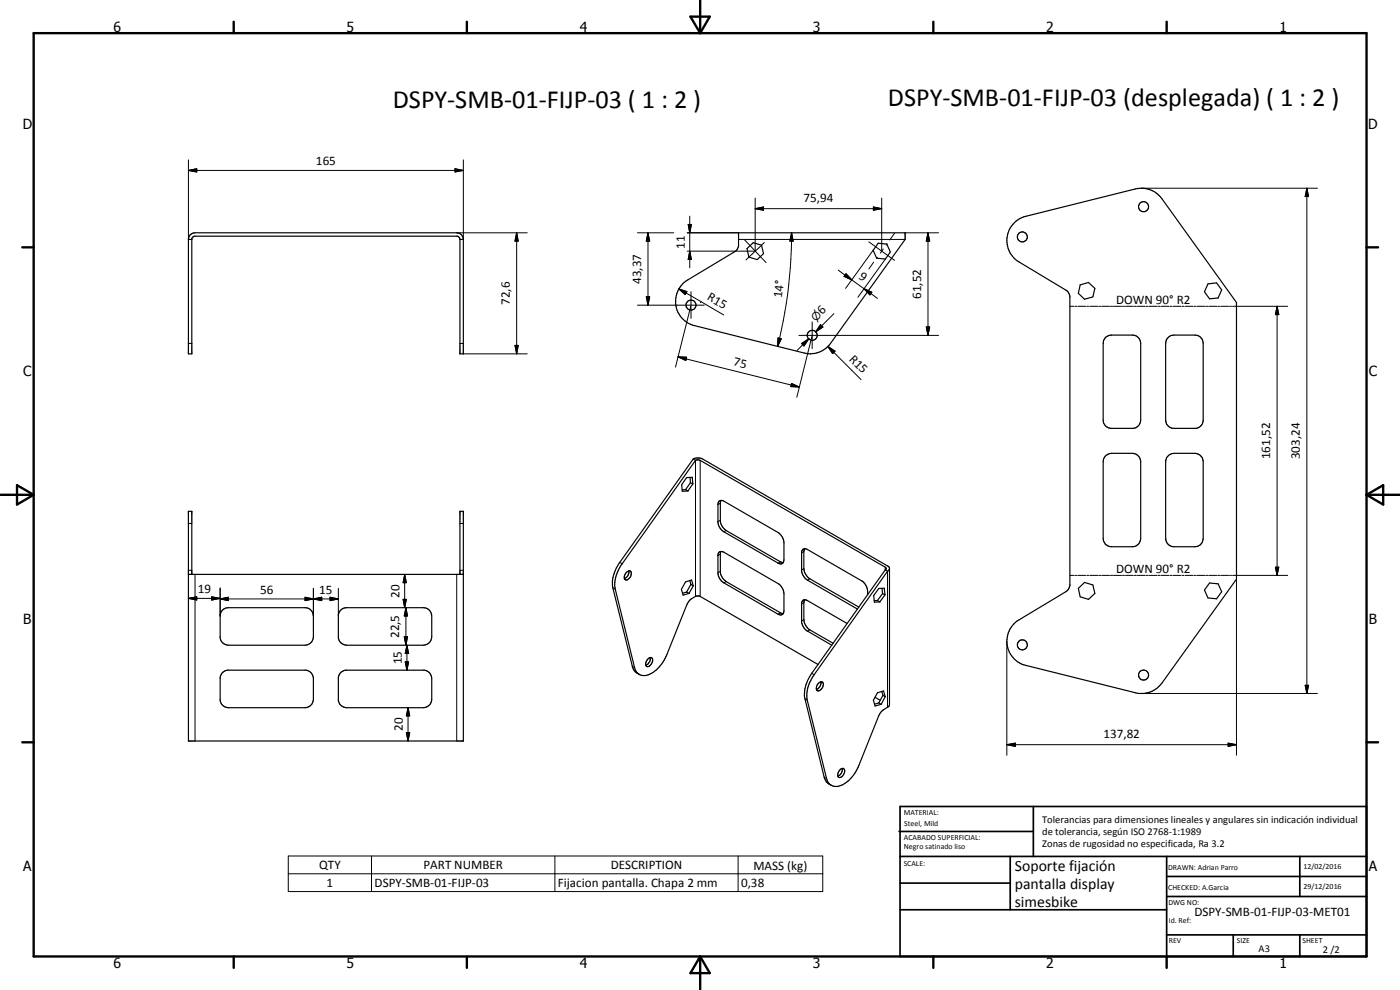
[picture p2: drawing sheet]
<svg xmlns="http://www.w3.org/2000/svg" width="420mm" height="297mm" viewBox="0 0 420 297" stroke-linecap="round" stroke-linejoin="round" font-family="sans-serif">
<g fill="none" stroke="#000" stroke-width=".35">
<path d="M56.5 71.8v34.4h1.1v-34.6l.5-.6 79.2-.1 .5 .3 .2 .6M56.5 71.8h1.1M56.5 71.8a2 2 0 0 1 2-2h78.6a2 2 0 0 1 2 2M138 71.8v34.4h1.1v-34.4M138 71.8h1.1M224.2 74.6l1.8-1.8 2.5 .8 .6 2.5-1.9 1.8-2.5-.8zM263.6 73l2.5 .2 1.1 2.4-1.5 2.1-2.6-.2-1.1-2.4zM304.4 66.8l1.1-.8 1.7-.9 33.6-8.4a7.6 7.6 0 0 1 7.9 2.9l22.4 31.2v83l-22.4 31.2a7.5 7.5 0 0 1-7.9 2.9l-32.9-8.3a7.5 7.5 0 0 1-5.6-6.1 7.5 7.5 0 0 1 3.5-7.5l14.1-8.5 .8-.7 .4-1v-87l-.9-1.6-14.4-8.6a7.5 7.5 0 0 1-1.4-11.8zM204.8 85.2l1.6-1.2 14.4-8.6 .4-.6 .4-1v-4h50v2l-22.4 31.2a7.4 7.4 0 0 1-7.9 2.9l-32.9-8.2a7.5 7.5 0 0 1-3.6-12.5zM324.2 85.5l2.5-.7 1.9 1.7-.6 2.6-2.5 .7-1.9-1.8zM362.5 85.2l2.6-.3 1.5 2.1-1 2.4-2.6 .3-1.5-2.2zM331.7 101.4l.9-.6 1-.3h6.2a2.51 2.51 0 0 1 2.5 2.5v23a2.57 2.57 0 0 1-2.1 2.5h-7a2.47 2.47 0 0 1-2.1-2.5v-23l.1-.7z"/>
<path d="M350.5 101.4l.8-.6 1-.3h6.3a2.44 2.44 0 0 1 2.5 2.5v23a2.57 2.57 0 0 1-2.2 2.5h-6.9a2.57 2.57 0 0 1-2.2-2.5v-23l.2-1zM208.1 137.7l.8-.3h1.1l.9 .3 55.7 32.2 .3 .4v41.3l-.2 .4-2 1.3-.8 1.1-6.1 15.3a9.7 9.7 0 0 1-6.5 6.3 2.89 2.89 0 0 1-3.2-2.4l-5.8-23.5a10.1 10.1 0 0 1 2-7.7l22-31M208.1 137.7l-22.1 31a10.8 10.8 0 0 0-2.1 7.7l5.9 23.5a3.3 3.3 0 0 0 2 2.5M208.1 137.7l.6 .4M208.7 138.1l-22 31.1a10.1 10.1 0 0 0-2.1 7.6l5.8 23.5a3.1 3.1 0 0 0 5.1 1.8 11.8 11.8 0 0 0 4.6-5.7l6-14.9 .6-1 .9-.9a2.51 2.51 0 0 1 2.2-.8l35.7 20.6M208.7 138.1l.6-.1 .8 .1 55.6 32.1 .3 .3-.3 .5M331.7 136.9l.9-.6 1-.3h6.2a2.59 2.59 0 0 1 2.5 2.6v22.9a2.52 2.52 0 0 1-2.5 2.5h-6.2a2.44 2.44 0 0 1-2.5-2.5v-22.9l.1-.8zM350.5 136.9l.8-.6 1-.3h6.3a2.52 2.52 0 0 1 2.5 2.6v22.9a2.44 2.44 0 0 1-2.5 2.5h-6.3a2.51 2.51 0 0 1-2.5-2.5v-22.9l.2-1.1zM205.8 146.9l.6 .4M205.8 146.9l-1 .1M207.1 143.3l.1 1.5M207.2 144.8l.7 .4"/>
<path d="M207.2 144.8l-1.4 2.1M207.9 145.2l-1.5 2.1M207.9 145.2l-.1-2-1.7 .1-1.5 2.1 .2 2 1.6-.1M215.7 150.5l.6-.3 .9 .2 16.3 9.4a4.1 4.1 0 0 1 1.8 3.1v5a1.09 1.09 0 0 1-.6 1.2 1.09 1.09 0 0 1-1.2-.1l-16.3-9.4a3.8 3.8 0 0 1-1.7-2.8v-5.7zM216.4 150.2l-.2 .5v5.7a4.1 4.1 0 0 0 1.7 2.8l16.3 9.4 .8 .2M56.5 172.3h82.6M57.6 172.3v-18.9h-1.1v68.9h82.6v-68.9h-1.1v18.9M188 171.7l1-.4a1.7 1.7 0 0 1-.8 2.7h-.2a1.05 1.05 0 0 1-.3-1.8zM188.7 171.3a2.22 2.22 0 0 1-1.3 2.3M206.1 177.6l.7 .5M206.1 177.6l-1.3 .4M207 174.2l.3 1.1"/>
<path d="M207.3 175.3l.8 .5M207.3 175.3l-1.2 2.3M208.1 175.8l-.6-1.8-1.8 .6-1.2 2.2 .5 1.8 1.8-.5M208.1 175.8l-1.3 2.3M215.7 165.8l.6-.3 .9 .2 16.3 9.4a4.2 4.2 0 0 1 1.8 3v5.2a1.09 1.09 0 0 1-.6 1.1 1.09 1.09 0 0 1-1.2-.1l-16.3-9.4a3.8 3.8 0 0 1-1.7-2.8v-5.7zM216.4 165.5l-.2 .5v6a4.2 4.2 0 0 0 1.7 2.5l16.5 9.5 .6 .1M241.5 164.6l-.3 .9v5.1a4.2 4.2 0 0 0 1.8 3.1l14.8 8.5M241.5 180l-.3 .8v5.1a4.2 4.2 0 0 0 1.8 3.1l7 4M260.4 178.5v-1.2a4.2 4.2 0 0 0-1.8-3l-16.3-9.4a1.06 1.06 0 0 0-1.1-.2 1.06 1.06 0 0 0-.6 .9v5.7a4 4 0 0 0 1.7 2.8l15 8.7M264.7 176.5l.2 1.6M264.9 178.1l-1.6 2.1M264.9 178.1l.7 .4"/>
<path d="M265.6 178.5l-1.5 2.1M265.6 178.5l-.2-2-1.7 .1-1.5 2.1 .2 2 1.7-.1M265.7 171l-22.1 31a9.7 9.7 0 0 0-2 7.7l5.7 23.5a3.2 3.2 0 0 0 2.2 2.4M265.7 171l.6 .4M266.9 170.7l-.6 .7M323.6 176.5l1.9-1.7 2.5 .7 .6 2.6-1.9 1.7-2.5-.7zM363 174.9l2.6 .3 1 2.3-1.5 2.2-2.6-.3-1-2.4zM66.9 182.9l.9-.5 .7-.1h23.1a2.52 2.52 0 0 1 2.5 2.5v6.3a2.59 2.59 0 0 1-2.5 2.5h-23.1a2.58 2.58 0 0 1-2.4-2.2v-7zM102.1 183.2l.9-.7 1-.2h23a2.51 2.51 0 0 1 2.6 2.5v6.3a2.59 2.59 0 0 1-2.6 2.5h-23a2.57 2.57 0 0 1-2.5-2.2v-7zM194.4 197.7a.76 .76 0 0 1 .8-.4 .76 .76 0 0 1 .7 .5 1.94 1.94 0 0 1-1.7 2.2l-.4-.3a1.76 1.76 0 0 1 .6-2zM195.1 197.3l-.2 1.2-.5 .8-.6 .3M254.2 187.1l-11.9-6.9a1.06 1.06 0 0 0-1.1-.2 1.06 1.06 0 0 0-.6 .9v6a3.9 3.9 0 0 0 1.7 2.5l7.3 4.2"/>
<path d="M263.3 180.2l.8 .4M263.3 180.2h-.9M66.7 201.9l1.5-.8h23.7a2.57 2.57 0 0 1 2.2 2.5v6.2a2.59 2.59 0 0 1-2.5 2.5h-23.1a2.58 2.58 0 0 1-2.4-2.1v-7zM102.1 201.9l1.6-.8h23.7a2.57 2.57 0 0 1 2.2 2.5v6.2a2.59 2.59 0 0 1-2.6 2.5h-23a2.57 2.57 0 0 1-2.5-2.1v-7zM245.4 205.2l1.1-.6a.92 .92 0 0 1 .4 1.5l-.7 .9-.8 .3a1.28 1.28 0 0 1 0-2.1zM246.3 204.6a2.08 2.08 0 0 1-1.3 2.3M262.6 209.2l1.5 .9M263.7 210.9l-1.2 .4M263.7 210.9l.7 .4M264.6 207.5l.4 1.1M265 208.6l-1.3 2.3M265 208.6l.7 .4"/>
<path d="M265.7 209l-.5-1.7-1.9 .6-1.2 2.2 .5 1.7 1.8-.5M265.7 209l-1.3 2.3M252 231a.77 .77 0 0 1 .9-.4 .77 .77 0 0 1 .6 .7 1.78 1.78 0 0 1-1.8 1.9l-.1-.1a1.71 1.71 0 0 1 .4-2.1zM252.8 230.5a2.14 2.14 0 0 1-1.4 2.4"/>
<circle cx="306.8" cy="71.1" r="1.51"/>
<circle cx="343.2" cy="62" r="1.52"/>
<circle cx="207.4" cy="91.5" r="1.49"/>
<circle cx="243.8" cy="100.6" r="1.49"/>
<circle cx="306.8" cy="193.5" r="1.5"/>
<circle cx="343.2" cy="202.6" r="1.51"/>
</g>
<g fill="none" stroke="#000" stroke-width=".3">
<path d="M56.5 51.1l2.5-.5v1zM56.5 51.1h82.6M56.5 48v23.8M136.6 50.6l2.5 .5-2.5 .5zM139.1 48v23.8M226.6 59.4v15.8M264.6 59.4v15.8M342.6 56.5h52.8M392.2 56.5l.5 2.5h-1zM392.2 56.5v151.6M137.1 69.8h21.1M155.1 69.8l.4 2.5h-1z"/>
<path d="M155.1 69.8v36.4M191.3 69.8h10.9M194.5 69.8l.5 2.5h-1zM194.5 69.8v21.8M206.2 69.8h15.4M206.2 75.4h20.3M206.5 67.4h1l-.5 2.4zM207 75.4l.5 2.5h-1zM207 64.9v15.4M221.6 71.8h50M223.4 71.9l6.5 6.9M226.6 62.6l2.5-.5v1z"/>
<path d="M226.6 62.6h38M229.4 72.8l-5.5 5.2M237.6 69.8l.4 2.5h-.9zM237.6 69.8a139.4 139.4 0 0 1-4.2 34.1M260.8 72.6l7.7 5.5M262 75.1l-8.2 11.4M262.1 62.1l2.5 .5-2.5 .5zM262.2 78.7l-1.4 2M263.3 77.2l-.2 .3M265.1 74.7l-.9 1.2M265.7 77.7l-8.2 11.5M266.2 73.2l-.3 .3"/>
<path d="M268.5 70l-1.5 2M271.6 69.8h10.1M278.5 69.8l.5 2.5h-1zM278.5 69.8v30.8M191.3 91.6h20.1M194 89h1l-.5 2.6zM203.7 86.7l2.5 .8-.6 .9zM203.7 86.7l6.6 3.7M207.3 91.9l-4.6 18.3M207.4 87.5v8M210.3 90.4h.1M210.3 90.4l6.9 4.1"/>
<path d="M243.7 96.6v8M246.2 97.4l.8 .7-2.2 1.5zM250.3 94.1l-5.5 5.5M251.6 81.1l4 2.9M253.9 82.1l1.7 1.9-2.3-1.1zM255.6 84l3.7 2.6M259.3 86.6l2.4 1.1-.6 .8zM259.3 86.6l4 2.9M278 98.1h1l-.5 2.5zM321.1 91.9h1.2M322.6 91.9h.6M323.5 91.9h2.3"/>
<path d="M326.2 91.9h.5M327.1 91.9h2.3M329.7 91.9h.6M330.6 91.9h2.4M333.3 91.9h.6M334.2 91.9h2.4M336.9 91.9h.6M337.8 91.9h2.3M340.4 91.9h.6M341.3 91.9h2.4M344 91.9h.6M344.9 91.9h2.4"/>
<path d="M347.6 91.9h.6M348.5 91.9h2.3M351.1 91.9h.6M352 91.9h2.4M354.7 91.9h.6M355.6 91.9h2.4M358.3 91.9h.6M359.2 91.9h2.4M361.9 91.9h.5M362.7 91.9h2.5M365.5 91.9h.5M366.3 91.9h2.4"/>
<path d="M369 91.9h.6M369.9 91.9h16.5M383.3 91.9l.5 2.5h-1zM383.3 91.9v80.7M56.5 103h1.1M138 103h1.1M139.1 106.2h19.1M154.5 103.6h1l-.4 2.6zM203.5 107.1l2.6 .1-.3 1zM203.5 107.1l36.4 9M233.5 101.4l1 .2-1.1 2.3zM237.6 115.1l2.3 1-2.5-.1z"/>
<path d="M239.8 100.6h41.9M240.6 103.1l2.1-1.5-1.4 2.2zM242.7 101.6l-3.5 3.6M243.3 102.5l-4.2 16.7M243.7 101l-.4 1.4M248.4 103.9l2.2 1.5-.7 .7zM248.4 103.9l10 10M208.7 138.1v40.8M210.1 138.1v40.8M56.5 157.1h1.1M138 157.1h1.1M216.2 151l-.7 .4"/>
<path d="M216.2 156.1l-.7 .4M217.9 159.2l-.7 .4M56.5 179.5l2.5-.4v.9zM56.5 171.1h1.1M56.5 179.5h9.6M58.5 172.3v50M63.5 179.1l2.6 .4-2.6 .5zM66.1 179.7l2.4-.5v1zM66.1 179.7h35.4M66.1 176.4v8.4M91.6 179.2l2.5 .5-2.5 .5zM91.6 179.2l5 1v-1l-5 1z"/>
<path d="M94.1 179.7l2.5-.5v1zM94.1 176.5v8.3M99 179.2l2.5 .5-2.5 .5zM101.5 176.5v8.3M121 179.8h1l-.6 2.5zM121.4 172.3l.6 2.5h-1zM121.4 172.3v10M137.1 172.3v50M138 171.1h1.1M183.9 176.4l.7 .4M186 168.7l.7 .5M216.2 171.4l-.7 .4"/>
<path d="M216.2 166.3l-.7 .4M217.9 174.5l-.7 .4M234.2 168.6l-.7 .4M241.2 170.6l-.6 .4M241.2 165.5l-.6 .4M243 173.7l-.7 .4M265.7 170.2v.8M266.3 171.4v40.8M321.1 172.6h1.2M322.6 172.6h.6M323.5 172.6h2.3M326.2 172.6h.5"/>
<path d="M327.1 172.6h2.3M329.7 172.6h.6M330.6 172.6h2.4M333.3 172.6h.6M334.2 172.6h2.4M336.9 172.6h.6M337.8 172.6h2.3M340.4 172.6h.6M341.3 172.6h2.4M344 172.6h.6M344.9 172.6h2.4M347.6 172.6h.6"/>
<path d="M348.5 172.6h2.3M351.1 172.6h.6M352 172.6h2.4M354.7 172.6h.6M355.6 172.6h2.4M358.3 172.6h.6M359.2 172.6h2.4M361.9 172.6h.5M362.7 172.6h2.5M365.5 172.6h.5M366.3 172.6h2.4M369 172.6h.6"/>
<path d="M369.9 172.6h16.5M371.1 173.8v52.8M382.8 170.2h1l-.5 2.4zM121.3 191.1h1l-.5 2.5zM121.6 198.6h1l-.5 2.5zM121.8 182.3l.5 2.5h-1zM121.8 182.3v11.3M122.1 193.6l.5 2.5h-1zM122.1 193.6v7.5M189.8 199.9l.6 .4M234.2 183.9l-.7 .4M241.2 180.8l-.6 .4"/>
<path d="M241.2 185.9l-.6 .4M243 189l-.7 .4M302.2 192.4v34.2M122 219.8h1l-.5 2.5zM122.5 212.3l.5 2.5h-1zM122.5 212.3v10M241.6 209.7l.7 .4M243.6 202l.7 .4M342.6 208.1h52.8M391.7 205.6h1l-.5 2.5zM247.3 233.2l.8 .4M302.2 223.4l2.5-.4v.9z"/>
<path d="M302.2 223.4h68.9M368.6 223l2.5 .4-2.5 .5zM86.5 256.8h160.4v10.7h-160.4zM111.5 256.8v10.7M166.5 256.8v10.7M221.5 256.8v10.7M86.5 262.2h160.4"/>
</g>
<g fill="none" stroke="#000" stroke-width=".71">
<path d="M10.1 9.9h400v277.1h-400zM70.1 6.5v3.4M140.1 6.5v3.4M207.2 5h5.8l-2.9 4.9zM210.1 0v9.9M280.1 6.5v3.4M350.1 6.5v3.4M6.7 74.2h3.4M410.1 74.2h3.5M.1 148.5h10M5.1 145.6l5 2.9-5 2.9zM410.1 148.5h10"/>
<path d="M410.1 148.5l5-2.9v5.8zM6.7 222.7h3.4M410.1 222.7h3.5M70.1 287v3.4M140.1 287v3.4M210.1 287v10M210.1 287l2.9 5h-5.8zM280.1 287v3.4M350.1 287v3.4"/>
</g>
<g fill="none" stroke="#000" stroke-width=".51">
<path d="M269.8 249.5h40.3M270.1 242h140v45h-140zM270.1 257h140M303.2 257v16M310.1 242v15M350.1 257v30M390.1 257v12M270.1 265h33.1M270.1 273h80M350.1 269h60M350.1 263h60M350.1 280.5h60"/>
<path d="M370.1 280.5v6.5M390.1 280.5v6.5"/>
</g>
<g fill="#000">
<path d="M56.5 51.1l2.5-.5v1zM136.6 50.6l2.5 .5-2.5 .5zM392.2 56.5l.5 2.5h-1zM155.1 69.8l.4 2.5h-1zM194.5 69.8l.5 2.5h-1zM206.5 67.4h1l-.5 2.4zM207 75.4l.5 2.5h-1zM226.6 62.6l2.5-.5v1zM237.6 69.8l.4 2.5h-.9zM262.1 62.1l2.5 .5-2.5 .5zM278.5 69.8l.5 2.5h-1zM194 89h1l-.5 2.6z"/>
<path d="M203.7 86.7l2.5 .8-.6 .9zM246.2 97.4l.8 .7-2.2 1.5zM253.9 82.1l1.7 1.9-2.3-1.1zM259.3 86.6l2.4 1.1-.6 .8zM278 98.1h1l-.5 2.5zM383.3 91.9l.5 2.5h-1zM154.5 103.6h1l-.4 2.6zM203.5 107.1l2.6 .1-.3 1zM233.5 101.4l1 .2-1.1 2.3zM237.6 115.1l2.3 1-2.5-.1zM240.6 103.1l2.1-1.5-1.4 2.2zM248.4 103.9l2.2 1.5-.7 .7z"/>
<path d="M56.5 179.5l2.5-.4v.9zM66.1 179.7l2.4-.5v1zM94.1 179.7l2.5-.5v1zM121 179.8h1l-.6 2.5zM121.4 172.3l.6 2.5h-1zM382.8 170.2h1l-.5 2.4zM63.5 179.1l2.6 .4-2.6 .5zM91.6 179.2l2.5 .5-2.5 .5zM99 179.2l2.5 .5-2.5 .5zM121.3 191.1h1l-.5 2.5zM121.6 198.6h1l-.5 2.5zM121.8 182.3l.5 2.5h-1z"/>
<path d="M122.1 193.6l.5 2.5h-1zM122 219.8h1l-.5 2.5zM122.5 212.3l.5 2.5h-1zM391.7 205.6h1l-.5 2.5zM302.2 223.4l2.5-.4v.9zM368.6 223l2.5 .4-2.5 .5z"/>
</g>
<g font-size="7.9">
<text x="117.8" y="32.5">DSPY-SMB-01-FIJP-03 ( 1 : 2 )</text>
<text x="266.5" y="31.9">DSPY-SMB-01-FIJP-03 (desplegada) ( 1 : 2 )</text>
</g>
<g font-size="4.7">
<text x="304.6" y="261.2">Soporte fijación</text>
<text x="304.6" y="266.6">pantalla display</text>
<text x="304.6" y="272">simesbike</text>
</g>
<g font-size="4.2">
<text x="34" y="9.6">6</text>
<text x="104" y="9.6">5</text>
<text x="174" y="9.6">4</text>
<text x="244" y="9.6">3</text>
<text x="314" y="9.6">2</text>
<text x="384" y="9.6">1</text>
<text x="6.8" y="38.7">D</text>
<text x="410.6" y="38.7">D</text>
<text x="7" y="112.9">C</text>
<text x="410.8" y="112.9">C</text>
<text x="7" y="187.1">B</text>
<text x="410.8" y="187.1">B</text>
<text x="7" y="261.4">A</text>
<text x="410.8" y="261.4">A</text>
<text x="34" y="290.4">6</text>
<text x="104" y="290.4">5</text>
<text x="174" y="290.4">4</text>
<text x="244" y="290.4">3</text>
<text x="314" y="290.4">2</text>
<text x="384" y="290.4">1</text>
</g>
<g font-size="3.9">
<text x="94.8" y="49.6">165</text>
<text x="241.2" y="60.5">75,94</text>
<text x="205.5" y="74.6" transform="rotate(-90 205.5 74.6)">11</text>
<text x="257.6" y="83.5" transform="rotate(36 257.6 83.5)">9</text>
<text x="192.4" y="85.2" transform="rotate(-90 192.4 85.2)">43,37</text>
<text x="212" y="89.7" transform="rotate(30 212 89.7)">R15</text>
<text x="234.6" y="89.5" transform="rotate(-83 234.6 89.5)">14°</text>
<text x="276.4" y="89.7" transform="rotate(-90 276.4 89.7)">61,52</text>
<text x="153" y="91.5" transform="rotate(-90 153 91.5)">72,6</text>
<text x="246.8" y="94.6" transform="rotate(-45 246.8 94.6)">6</text>
<text x="334.9" y="91.1">DOWN 90° R2</text>
<text x="254.6" y="107.9" transform="rotate(45 254.6 107.9)">R15</text>
<text x="220" y="109.6" transform="rotate(14 220 109.6)">75</text>
<text x="381.2" y="137.8" transform="rotate(-90 381.2 137.8)">161,52</text>
<text x="390.1" y="137.8" transform="rotate(-90 390.1 137.8)">303,24</text>
<text x="334.9" y="171.9">DOWN 90° R2</text>
<text x="59.3" y="178">19</text>
<text x="78.1" y="178.2">56</text>
<text x="95.8" y="178.2">15</text>
<text x="119.9" y="179.3" transform="rotate(-90 119.9 179.3)">20</text>
<text x="119.7" y="191.4" transform="rotate(-90 119.7 191.4)">22,5</text>
<text x="120.6" y="199.3" transform="rotate(-90 120.6 199.3)">15</text>
<text x="120.9" y="219.3" transform="rotate(-90 120.9 219.3)">20</text>
<text x="331.2" y="221.4">137,82</text>
<text x="95.8" y="260.8">QTY</text>
<text x="127.1" y="260.8">PART NUMBER</text>
<text x="183.3" y="260.8">DESCRIPTION</text>
<text x="226.1" y="260.9">MASS (kg)</text>
<text x="98" y="266.1">1</text>
<text x="112.4" y="266.1">DSPY-SMB-01-FIJP-03</text>
<text x="167.4" y="266.2">Fijacion pantalla. Chapa 2 mm</text>
<text x="222.4" y="266.1">0,38</text>
<text x="358.5" y="275">DSPY-SMB-01-FIJP-03-MET01</text>
</g>
<text font-size="3.3" x="244.8" y="96.6" transform="rotate(-45 244.8 96.6)">⌀</text>
<g font-size="3.1">
<text x="312.7" y="246.8">Tolerancias para dimensiones lineales y angulares sin indicación individual</text>
<text x="312.7" y="250.4">de tolerancia, según ISO 2768-1:1989</text>
<text x="312.7" y="254">Zonas de rugosidad no especificada, Ra 3.2</text>
<text x="377.7" y="285.6">A3</text>
<text x="397" y="285.9">2 /2</text>
</g>
<g font-size="2.4">
<text x="271.2" y="244.4">MATERIAL:</text>
<text x="271.3" y="252">ACABADO SUPERFICIAL:</text>
<text x="271.4" y="247.9">Steel, Mild</text>
<text x="271.3" y="254.6">Negro satinado liso</text>
<text x="271.2" y="259.7">SCALE:</text>
<text x="350.6" y="261">DRAWN: Adrian Parro</text>
<text x="391.2" y="260.6">12/02/2016</text>
<text x="350.6" y="267">CHECKED: A.Garcia</text>
<text x="391.2" y="266.7">29/12/2016</text>
<text x="350.6" y="271.4">DWG NO:</text>
<text x="350.8" y="276.9">Id. Ref:</text>
<text x="350.8" y="282.8">REV</text>
<text x="371.2" y="282.9">SIZE</text>
<text x="390.9" y="282.9">SHEET</text>
</g>
</svg>
